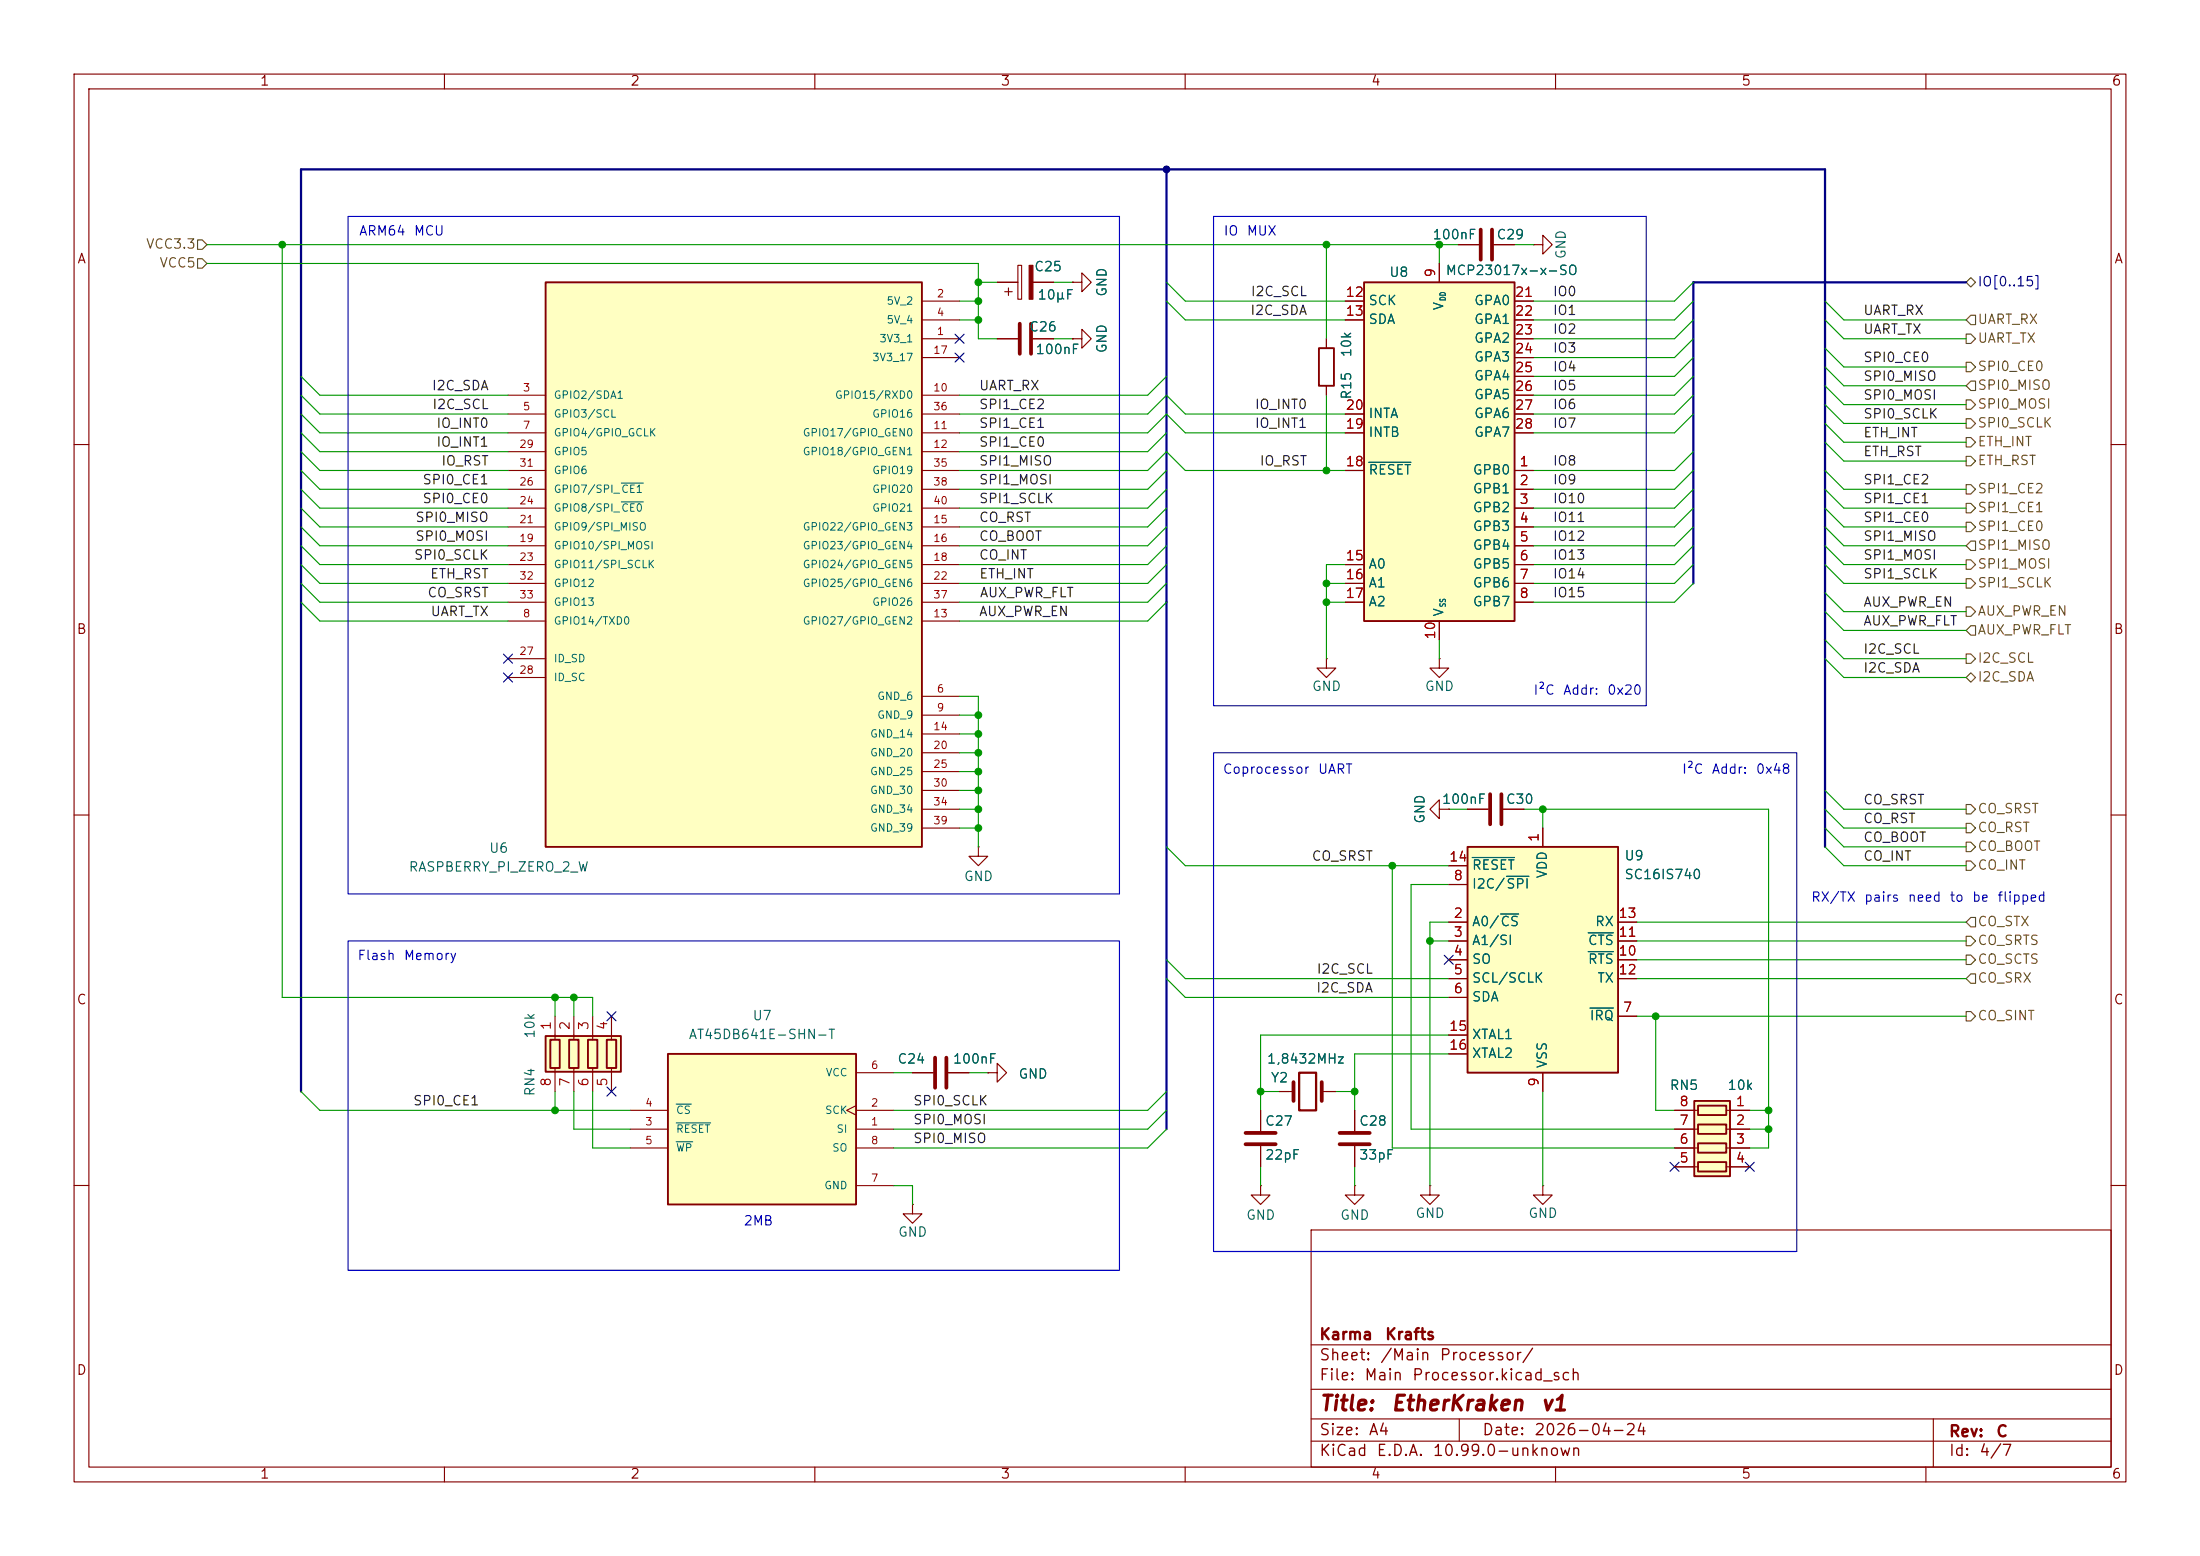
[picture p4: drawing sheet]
<svg xmlns="http://www.w3.org/2000/svg" width="297mm" height="210mm" viewBox="0 0 297 210" stroke-linecap="round" stroke-linejoin="round" font-family="sans-serif">
<g fill="none" stroke="#840000" stroke-width=".15">
<path d="M10 10h277v190h-277zM12 12h273v186h-273zM60 10v2M110 10v2M160 10v2M210 10v2M260 10v2M144.8 45.7h1.2v-1.2l1.3 1.2-1.3 1.3v-1.3M144.8 45.7h.1M10 60h2M285 60h2M179.1 88.9v1.3h1.2l-1.2 1.2-1.3-1.2h1.3"/>
<path d="M179.1 88.9h.1M194.3 88.9v1.3h1.3l-1.3 1.2-1.3-1.2h1.3M194.3 88.9h.1M10 110h2M198.1 109.2h2.8M202.9 109.2h2.8M285 110h2M170.2 149.9v2.8M170.2 154.7v2.8M172.7 147.3h1.9M178.4 147.3h1.9M182.9 149.9v2.8"/>
<path d="M182.9 154.7v2.8M10 160h2M170.2 160v1.3h1.2l-1.2 1.3-1.3-1.3h1.3M170.2 160h.1M177 166h108v32h-108zM182.9 160v1.3h1.2l-1.2 1.3-1.3-1.3h1.3M182.9 160h.1M208.3 160v1.3h1.2l-1.2 1.3-1.3-1.3h1.3M208.3 160h.1M285 160h2M60 198v2M110 198v2"/>
<path d="M160 198v2M177 194.5h108M177 191.5h108M177 187.5h108M177 181.5h108M197 191.5v3M210 198v2M260 198v2M261 191.5v6.5"/>
</g>
<path d="M201.2 107.2v4.1M202.7 107.2v4.1M168.1 152.9h4.1M168.1 154.4h4.1M174.6 146.1v2.5M178.4 146.1v2.5M180.8 152.9h4.1M180.8 154.4h4.1" fill="none" stroke="#840000" stroke-width=".51"/>
<path d="M175.4 144.8h2.3v5.1h-2.3z" fill="none" stroke="#840000" stroke-width=".3"/>
<path d="M228.7 148.6h4.9v10.2h-4.9z" fill="#ffffc2"/>
<path d="M228.7 148.6h4.9v10.2h-4.9zM229.2 149.2h3.8v1.3h-3.8zM229.2 151.8h3.8v1.2h-3.8zM229.2 154.3h3.8v1.3h-3.8zM229.2 156.8h3.8v1.3h-3.8z" fill="none" stroke="#840000" stroke-width=".25"/>
<path d="M226.1 149.9h3.1M226.1 152.4h3.1M226.1 154.9h3.1M226.1 157.5h3.1M233 149.9h3.2M233 152.4h3.2M233 154.9h3.2M233 157.5h3.2" fill="none" stroke="#840000" stroke-width=".15"/>
<path d="M198.1 114.3h20.3v30.5h-20.3z" fill="#ffffc2"/>
<path d="M198.1 114.3h20.3v30.5h-20.3z" fill="none" stroke="#840000" stroke-width=".25"/>
<g fill="none" stroke="#840000" stroke-width=".15">
<path d="M134.6 38.1h2.8M135.6 39.4h1.1M136.1 38.9v1M137.4 35.8h.5v4.6h-.5zM139.4 38.1h2.8M144.8 38.1h1.2v-1.3l1.3 1.3-1.3 1.3v-1.3M144.8 38.1h.1M196.8 33h2.8M201.7 33h2.8M207 33h1.3v-1.2l1.2 1.2-1.2 1.3v-1.3M207 33h.1M134.6 45.7h2.8"/>
<path d="M139.4 45.7h2.8M132.1 114.3v1.3h1.2l-1.2 1.2-1.3-1.2h1.3M132.1 114.3h.1M195.6 119.4h2.5M195.6 116.8h2.5M208.3 111.8v2.5M195.6 124.5h2.5M195.6 127h2.5M195.6 129.5h2.5M195.6 132.1h2.5M195.6 134.6h2.5M195.6 139.7h2.5"/>
<path d="M218.4 124.5h2.6M218.4 127h2.6M218.4 129.5h2.6M218.4 132.1h2.6M218.4 137.2h2.6M133.3 144.8h1.3v-1.3l1.3 1.3-1.3 1.3v-1.3M133.3 144.8h.1M195.6 142.2h2.5M208.3 144.8v2.5M193 160v1.3h1.3l-1.3 1.3-1.2-1.3h1.2M193 160h.1"/>
</g>
<path d="M198.8 115.7h5.6M203.4 118.3h3M202.6 123.4h2.4M214.4 128.4h3.4M214.4 125.9h3.4M214.7 136.1h3.1" fill="none" stroke="#006464" stroke-width=".15"/>
<path d="M199.9 31v4.1M201.4 31v4.1M137.7 43.7v4.1M139.2 43.7v4.1" fill="none" stroke="#840000" stroke-width=".51"/>
<path d="M138.9 35.8h.5v4.6h-.5z" fill="#840000" stroke="#840000" stroke-width=".15"/>
<path d="M184.1 38.1h20.4v45.7h-20.4z" fill="#ffffc2"/>
<path d="M184.1 38.1h20.4v45.7h-20.4z" fill="none" stroke="#840000" stroke-width=".25"/>
<g fill="none" stroke="#840000" stroke-width=".15">
<path d="M194.3 35.6v2.5M181.6 40.6h2.5M181.6 43.2h2.5M181.6 58.4h2.5M181.6 55.9h2.5M204.5 40.6h2.5M204.5 43.2h2.5M204.5 58.4h2.5M204.5 55.9h2.5M204.5 45.7h2.5M204.5 48.3h2.5M204.5 50.8h2.5"/>
<path d="M204.5 53.3h2.5M181.6 63.5h2.5M181.6 76.2h2.5M181.6 78.7h2.5M204.5 63.5h2.5M204.5 66h2.5M204.5 68.6h2.5M204.5 71.1h2.5M204.5 73.7h2.5M204.5 76.2h2.5M204.5 78.7h2.5M181.6 81.3h2.5"/>
<path d="M194.3 83.8v2.6M204.5 81.3h2.5M194.3 109.2v-1.2l-1.3 1.2 1.3 1.3v-1.3h1.3M195.6 109.2h.1"/>
</g>
<path d="M184.8 62.4h5.7" fill="none" stroke="#006464" stroke-width=".15"/>
<path d="M73.7 38.1h50.8v76.2h-50.8z" fill="#ffffc2"/>
<path d="M73.7 38.1h50.8v76.2h-50.8z" fill="none" stroke="#840000" stroke-width=".25"/>
<g fill="none" stroke="#840000" stroke-width=".15">
<path d="M68.6 53.3h5.1M68.6 55.9h5.1M68.6 58.4h5.1M124.5 45.7h5M124.5 40.6h5M124.5 53.3h5M124.5 43.2h5M124.5 55.9h5M124.5 58.4h5M124.5 48.3h5M68.6 61h5.1M68.6 71.1h5.1"/>
<path d="M68.6 73.7h5.1M68.6 76.2h5.1M68.6 78.7h5.1M68.6 68.6h5.1M68.6 66h5.1M68.6 63.5h5.1M124.5 61h5M124.5 71.1h5M124.5 73.7h5M124.5 76.2h5M124.5 78.7h5M124.5 68.6h5"/>
<path d="M124.5 66h5M124.5 63.5h5M68.6 83.8h5.1M68.6 88.9h5.1M68.6 91.4h5.1M68.6 81.3h5.1M124.5 94h5M124.5 83.8h5M124.5 96.5h5M124.5 99.1h5M124.5 81.3h5M124.5 101.6h5"/>
<path d="M124.5 104.1h5M124.5 106.7h5M124.5 109.2h5M124.5 111.8h5"/>
</g>
<path d="M83.9 67.7h2.9M83.9 65.2h2.9" fill="none" stroke="#006464" stroke-width=".15"/>
<path d="M73.7 139.8h10.1v4.9h-10.1z" fill="#ffffc2"/>
<path d="M73.7 139.8h10.1v4.9h-10.1zM74.3 140.3h1.3v3.8h-1.3zM76.8 140.3h1.3v3.8h-1.3zM79.4 140.3h1.2v3.8h-1.2zM81.9 140.3h1.3v3.8h-1.3z" fill="none" stroke="#840000" stroke-width=".25"/>
<path d="M74.9 137.2v3.1M77.5 137.2v3.1M80 137.2v3.1M82.5 137.2v3.1M74.9 144.1v3.2M77.5 144.1v3.2M80 144.1v3.2M82.5 144.1v3.2" fill="none" stroke="#840000" stroke-width=".15"/>
<path d="M90.2 142.2h25.4v20.4h-25.4z" fill="#ffffc2"/>
<path d="M178.1 47h2v5.1h-2zM90.2 142.2h25.4v20.4h-25.4z" fill="none" stroke="#840000" stroke-width=".25"/>
<g fill="none" stroke="#840000" stroke-width=".15">
<path d="M134.6 38.1h2.8M139.4 38.1h2.8M144.8 38.1h.1M194.3 35.6v2.5M196.8 33h2.8M201.7 33h2.8M134.6 45.7h2.8M139.4 45.7h2.8M144.8 45.7h.1M179.1 45.7v1.3M179.1 52.1v1.2M181.6 40.6h2.5"/>
<path d="M181.6 43.2h2.5M181.6 58.4h2.5M181.6 55.9h2.5M204.5 45.7h2.5M204.5 40.6h2.5M204.5 43.2h2.5M204.5 58.4h2.5M204.5 55.9h2.5M204.5 48.3h2.5M204.5 50.8h2.5M204.5 53.3h2.5M181.6 63.5h2.5"/>
<path d="M181.6 76.2h2.5M181.6 78.7h2.5M204.5 63.5h2.5M204.5 66h2.5M204.5 68.6h2.5M204.5 71.1h2.5M204.5 73.7h2.5M204.5 76.2h2.5M204.5 78.7h2.5M181.6 81.3h2.5M194.3 83.8v2.6M204.5 81.3h2.5"/>
<path d="M195.6 109.2h.1M195.6 119.4h2.5M195.6 116.8h2.5M198.1 109.2h2.8M202.9 109.2h2.8M208.3 111.8v2.5M195.6 124.5h2.5M195.6 127h2.5M195.6 129.5h2.5M195.6 132.1h2.5M195.6 134.6h2.5M195.6 139.7h2.5"/>
<path d="M218.4 124.5h2.6M218.4 127h2.6M218.4 129.5h2.6M218.4 132.1h2.6M218.4 137.2h2.6M85.1 152.4h5.1M85.1 149.9h5.1M85.1 154.9h5.1M115.6 149.2l-1.3 .7 1.3 .6M115.6 152.4h5M115.6 149.9h5M115.6 154.9h5"/>
<path d="M115.6 144.8h5M123.2 144.8h2.8M128 144.8h2.8M133.3 144.8h.1M170.2 149.9v2.8M170.2 154.7v2.8M172.7 147.3h1.3M179.1 147.3h1.2M182.9 149.9v2.8M182.9 154.7v2.8M195.6 142.2h2.5M208.3 144.8v2.5"/>
<path d="M226.1 152.4h2.5M226.1 149.9h2.5M226.1 154.9h2.5M226.1 157.5h2.5M233.7 152.4h2.5M233.7 149.9h2.5M233.7 154.9h2.5M233.7 157.5h2.5M115.6 160h5M123.2 162.6v1.2h1.3l-1.3 1.3-1.3-1.3h1.3M123.2 162.6h.1"/>
</g>
<path d="M184.8 62.4h5.7M198.8 115.7h5.6M203.4 118.3h3M202.6 123.4h2.4M214.4 128.4h3.4M214.4 125.9h3.4M214.7 136.1h3.1M91.3 151.6h4.6M91.3 149h2M91.3 154.1h2.2" fill="none" stroke="#006464" stroke-width=".15"/>
<path d="M126.2 142.7v4.1M127.8 142.7v4.1" fill="none" stroke="#840000" stroke-width=".51"/>
<g fill="none" stroke="#725600" stroke-width=".15">
<path d="M26.7 32.4h.6l.6 .6-.6 .7h-.6zM26.7 34.9h.6l.6 .7-.6 .6h-.6zM265.4 38.1l.7-.6 .6 .6-.6 .6zM265.4 45.1h.7l.6 .6-.6 .7h-.7zM265.4 48.9h.7l.6 .6-.6 .7h-.7zM265.4 59.1h.7l.6 .6-.6 .6h-.7zM265.4 56.5h.7l.6 .7-.6 .6h-.7zM265.4 54h.7l.6 .6-.6 .6h-.7zM266.1 51.4h.6v1.3h-.6l-.7-.6zM266.1 42.5h.6v1.3h-.6l-.7-.6zM265.4 78.1h.7l.6 .6-.6 .7h-.7zM265.4 70.5h.7l.6 .6-.6 .7h-.7z"/>
<path d="M265.4 65.4h.7l.6 .6-.6 .7h-.7zM265.4 75.6h.7l.6 .6-.6 .6h-.7zM265.4 61.6h.7l.6 .6-.6 .7h-.7zM265.4 67.9h.7l.6 .7-.6 .6h-.7zM266.1 73h.6v1.3h-.6l-.7-.6zM265.4 88.3h.7l.6 .6-.6 .6h-.7zM265.4 81.9h.7l.6 .7-.6 .6h-.7zM266.1 84.5h.6v1.2h-.6l-.7-.6zM266.1 90.8l.6 .6-.6 .7-.7-.7zM265.4 111.1h.7l.6 .7-.6 .6h-.7zM265.4 113.7h.7l.6 .6-.6 .6h-.7zM265.4 108.6h.7l.6 .6-.6 .7h-.7z"/>
<path d="M265.4 116.2h.7l.6 .6-.6 .7h-.7zM265.4 126.4h.7l.6 .6-.6 .6h-.7zM265.4 128.9h.7l.6 .6-.6 .7h-.7zM265.4 136.5h.7l.6 .7-.6 .6h-.7zM266.1 123.8h.6v1.3h-.6l-.7-.6zM266.1 131.4h.6v1.3h-.6l-.7-.6z"/>
</g>
<path d="M157.5 22.9v129.5M265.4 38.1h-36.8v40.6M246.4 114.3v-91.4h-205.8v124.4" fill="none" stroke="#000084" stroke-width=".3"/>
<g fill="none" stroke="#009600" stroke-width=".15">
<path d="M27.9 35.6h104.2v10.1h2.5M27.9 33h168.9M38.1 33v101.6h41.9v2.6M132.1 38.1h2.5M142.2 38.1h2.6M157.5 38.1l2.5 2.5h21.6M179.1 33v12.7M194.3 33v2.6M204.5 33h2.5M228.6 38.1l-2.5 2.5h-19.1M40.6 50.8l2.6 2.5h25.4M40.6 53.3l2.6 2.6h25.4"/>
<path d="M40.6 55.9l2.6 2.5h25.4M40.6 58.4l2.6 2.6h25.4M129.5 43.2h2.6M129.5 55.9h25.4l2.6-2.6 2.5 2.6h21.6M129.5 58.4h25.4l2.6-2.5 2.5 2.5h21.6M129.5 40.6h2.6M142.2 45.7h2.6M157.5 50.8l-2.6 2.5h-25.4M157.5 40.6l2.5 2.6h21.6M157.5 58.4l-2.6 2.6h-25.4M179.1 53.3v10.2M228.6 50.8l-2.5 2.5h-19.1"/>
<path d="M228.6 40.6l-2.5 2.6h-19.1M228.6 43.2l-2.5 2.5h-19.1M228.6 53.3l-2.5 2.6h-19.1M228.6 55.9l-2.5 2.5h-19.1M228.6 45.7l-2.5 2.6h-19.1M228.6 48.3l-2.5 2.5h-19.1M246.4 40.6l2.5 2.6h16.5M246.4 43.2l2.5 2.5h16.5M246.4 54.6l2.5 2.6h16.5M246.4 47l2.5 2.5h16.5M246.4 59.7l2.5 2.5h16.5M246.4 49.5l2.5 2.6h16.5"/>
<path d="M246.4 52.1l2.5 2.5h16.5M246.4 57.2l2.5 2.5h16.5M40.6 63.5l2.6 2.5h25.4M40.6 66l2.6 2.6h25.4M40.6 61l2.6 2.5h25.4M40.6 73.7l2.6 2.5h25.4M40.6 78.7l2.6 2.6h25.4M40.6 68.6l2.6 2.5h25.4M40.6 71.1l2.6 2.6h25.4M40.6 76.2l2.6 2.5h25.4M129.5 63.5h25.4l2.6-2.5 2.5 2.5h21.6M157.5 63.5l-2.6 2.5h-25.4"/>
<path d="M157.5 66l-2.6 2.6h-25.4M157.5 73.7l-2.6 2.5h-25.4M157.5 78.7l-2.6 2.6h-25.4M157.5 68.6l-2.6 2.5h-25.4M157.5 71.1l-2.6 2.6h-25.4M157.5 76.2l-2.6 2.5h-25.4M179.1 78.7h2.5M181.6 76.2h-2.5v12.7M228.6 63.5l-2.5 2.5h-19.1M228.6 66l-2.5 2.6h-19.1M228.6 61l-2.5 2.5h-19.1M228.6 73.7l-2.5 2.5h-19.1"/>
<path d="M228.6 78.7l-2.5 2.6h-19.1M228.6 68.6l-2.5 2.5h-19.1M228.6 71.1l-2.5 2.6h-19.1M228.6 76.2l-2.5 2.5h-19.1M246.4 63.5l2.5 2.5h16.5M246.4 66l2.5 2.6h16.5M246.4 73.7l2.5 2.5h16.5M246.4 68.6l2.5 2.5h16.5M246.4 71.1l2.5 2.6h16.5M246.4 76.2l2.5 2.5h16.5M40.6 81.3l2.6 2.5h25.4M129.5 94h2.6v20.3"/>
<path d="M129.5 96.5h2.6M129.5 99.1h2.6M157.5 81.3l-2.6 2.5h-25.4M179.1 81.3h2.5M194.3 86.4v2.5M246.4 80l2.5 2.6h16.5M246.4 86.4l2.5 2.5h16.5M246.4 88.9l2.5 2.5h16.5M246.4 82.6l2.5 2.5h16.5M129.5 109.2h2.6M129.5 111.8h2.6M129.5 106.7h2.6"/>
<path d="M129.5 104.1h2.6M129.5 101.6h2.6M157.5 114.3l2.5 2.5h35.6M188 116.8v38.1h38.1M195.6 109.2h2.5M195.6 119.4h-5.1v33h35.6M205.7 109.2h33.1v45.7h-2.6M208.3 109.2v2.6M246.4 106.7l2.5 2.5h16.5M246.4 114.3l2.5 2.5h16.5M246.4 109.2l2.5 2.6h16.5M246.4 111.8l2.5 2.5h16.5"/>
<path d="M74.9 134.6v2.6M77.5 134.6v2.6M157.5 129.5l2.5 2.6h35.6M157.5 132.1l2.5 2.5h35.6M193 127h2.6M195.6 139.7h-25.4v10.2M195.6 124.5h-2.6v35.5M221 137.2h44.4M221 132.1h44.4M221 124.5h44.4M221 127h44.4M221 129.5h44.4"/>
<path d="M223.5 137.2v12.7h2.6M40.6 147.3l2.6 2.6h41.9M74.9 147.3v2.6M77.5 147.3v5.1h7.6M80 147.3v7.6h5.1M120.6 144.8h2.6M130.8 144.8h2.5M157.5 152.4l-2.6 2.5h-34.3M157.5 149.9l-2.6 2.5h-34.3M157.5 147.3l-2.6 2.6h-34.3M170.2 147.3h2.5M170.2 157.5v2.5"/>
<path d="M180.3 147.3h2.6M182.9 157.5v2.5M195.6 142.2h-12.7v7.7M208.3 147.3v12.7M236.2 152.4h2.6M236.2 149.9h2.6M120.6 160h2.6v2.6"/>
</g>
<g fill="none" stroke="#000084" stroke-width=".15">
<path d="M128.9 45.1l1.2 1.2M128.9 47.7l1.2 1.2M130.1 45.1l-1.2 1.2M130.1 47.7l-1.2 1.2M68 90.8l1.2 1.2M68 88.3l1.2 1.2M69.2 90.8l-1.2 1.2M69.2 88.3l-1.2 1.2M81.9 136.6l1.3 1.2M83.2 136.6l-1.3 1.2M195 128.9l1.2 1.2M196.2 128.9l-1.2 1.2"/>
<path d="M81.9 146.7l1.3 1.2M83.2 146.7l-1.3 1.2M225.5 156.9l1.2 1.2M226.7 156.9l-1.2 1.2M235.6 156.9l1.2 1.2M236.8 156.9l-1.2 1.2"/>
</g>
<path d="M47 29.2h104.1v91.5h-104.1zM163.8 29.2h58.4v66.1h-58.4zM163.8 101.6h78.8v67.3h-78.8zM47 127h104.1v44.5h-104.1z" fill="none" stroke="#0000c2" stroke-width=".15"/>
<g fill="#009600" stroke="#009600" stroke-width=".14">
<circle cx="132.1" cy="109.2" r=".46"/>
<circle cx="132.1" cy="38.1" r=".46"/>
<circle cx="132.1" cy="99.1" r=".46"/>
<circle cx="132.1" cy="40.6" r=".46"/>
<circle cx="132.1" cy="101.6" r=".46"/>
<circle cx="132.1" cy="106.7" r=".46"/>
<circle cx="132.1" cy="111.8" r=".46"/>
<circle cx="132.1" cy="43.2" r=".46"/>
<circle cx="132.1" cy="96.5" r=".46"/>
<circle cx="132.1" cy="104.1" r=".46"/>
<circle cx="38.1" cy="33" r=".46"/>
<circle cx="74.9" cy="149.9" r=".46"/>
<circle cx="74.9" cy="134.6" r=".46"/>
<circle cx="77.5" cy="134.6" r=".46"/>
<circle cx="179.1" cy="78.7" r=".46"/>
<circle cx="179.1" cy="33" r=".46"/>
<circle cx="179.1" cy="63.5" r=".46"/>
<circle cx="179.1" cy="81.3" r=".46"/>
<circle cx="194.3" cy="33" r=".46"/>
<circle cx="193" cy="127" r=".46"/>
<circle cx="238.8" cy="149.9" r=".46"/>
<circle cx="223.5" cy="137.2" r=".46"/>
<circle cx="238.8" cy="152.4" r=".46"/>
<circle cx="170.2" cy="147.3" r=".46"/>
<circle cx="182.9" cy="147.3" r=".46"/>
<circle cx="208.3" cy="109.2" r=".46"/>
<circle cx="188" cy="116.8" r=".46"/>
</g>
<circle cx="157.5" cy="22.9" r=".46" fill="#000084" stroke="#000084" stroke-width=".14"/>
<g font-size="2" fill="#840000">
<text x="178" y="190.9">Title:</text>
<text x="187.7" y="190.9">EtherKraken</text>
<text x="207.9" y="190.9">v1</text>
</g>
<g font-size="1.5" fill="#840000">
<text x="178" y="184">Sheet:</text>
<text x="178" y="181.2">Karma</text>
<text x="186.2" y="184">/Main</text>
<text x="186.9" y="181.2">Krafts</text>
<text x="194.2" y="184">Processor/</text>
<text x="178" y="186.7">File:</text>
<text x="184.1" y="186.7">Main</text>
<text x="190.5" y="186.7">Processor.kicad_sch</text>
<text x="178" y="196.9">KiCad</text>
<text x="178" y="194.1">Size:</text>
<text x="184.7" y="194.1">A4</text>
<text x="185.7" y="196.9">E.D.A.</text>
<text x="193.3" y="196.9">10.99.0-unknown</text>
<text x="200" y="194.1">Date:</text>
<text x="207" y="194.1">2026-04-24</text>
<text x="263" y="194.3">Rev:</text>
<text x="263" y="196.9">Id:</text>
<text x="267.1" y="196.9">4/7</text>
<text x="269.4" y="194.3">C</text>
</g>
<g font-size="1.3" fill="#840000">
<text x="35" y="11.9">1</text>
<text x="85" y="11.9">2</text>
<text x="135" y="11.9">3</text>
<text x="185" y="11.9">4</text>
<text x="235" y="11.9">5</text>
<text x="285" y="11.9">6</text>
<text x="10.3" y="35.9">A</text>
<text x="285.3" y="35.9">A</text>
<text x="10.3" y="85.9">B</text>
<text x="285.3" y="85.9">B</text>
<text x="10.3" y="135.9">C</text>
<text x="285.3" y="135.9">C</text>
<text x="10.3" y="185.9">D</text>
<text x="285.3" y="185.9">D</text>
<text x="35" y="199.9">1</text>
<text x="85" y="199.9">2</text>
<text x="135" y="199.9">3</text>
<text x="185" y="199.9">4</text>
<text x="235" y="199.9">5</text>
<text x="285" y="199.9">6</text>
</g>
<g font-size="1.3" fill="#725600">
<text x="19.6" y="33.9">VCC3.3</text>
<text x="21.4" y="36.4">VCC5</text>
<text x="266.9" y="46.6">UART_TX</text>
<text x="266.9" y="44">UART_RX</text>
<text x="266.9" y="52.9">SPI0_MISO</text>
<text x="266.9" y="50.4">SPI0_CE0</text>
<text x="266.9" y="58">SPI0_SCLK</text>
<text x="266.9" y="55.5">SPI0_MOSI</text>
<text x="266.9" y="60.6">ETH_INT</text>
<text x="266.9" y="63.1">ETH_RST</text>
<text x="266.9" y="72">SPI1_CE0</text>
<text x="266.9" y="66.9">SPI1_CE2</text>
<text x="266.9" y="69.4">SPI1_CE1</text>
<text x="266.9" y="77.1">SPI1_MOSI</text>
<text x="266.9" y="74.5">SPI1_MISO</text>
<text x="266.9" y="79.6">SPI1_SCLK</text>
<text x="266.9" y="83.4">AUX_PWR_EN</text>
<text x="266.9" y="89.8">I2C_SCL</text>
<text x="266.9" y="86">AUX_PWR_FLT</text>
<text x="266.9" y="92.3">I2C_SDA</text>
<text x="266.9" y="112.6">CO_RST</text>
<text x="266.9" y="110.1">CO_SRST</text>
<text x="266.9" y="115.2">CO_BOOT</text>
<text x="266.9" y="117.7">CO_INT</text>
<text x="266.9" y="125.3">CO_STX</text>
<text x="266.9" y="127.9">CO_SRTS</text>
<text x="266.9" y="130.4">CO_SCTS</text>
<text x="266.9" y="132.9">CO_SRX</text>
<text x="266.9" y="138">CO_SINT</text>
</g>
<g font-size="1.3" fill="#0000c2">
<text x="48.4" y="32.1">ARM64</text>
<text x="55.8" y="32.1">MCU</text>
<text x="165.1" y="32.1">IO</text>
<text x="168.2" y="32.1">MUX</text>
<text x="206.9" y="94.1">I²C</text>
<text x="210.9" y="94.1">Addr:</text>
<text x="216.9" y="94.1">0x20</text>
<text x="165" y="104.8">Coprocessor</text>
<text x="177.8" y="104.8">UART</text>
<text x="227" y="104.8">I²C</text>
<text x="231" y="104.8">Addr:</text>
<text x="236.9" y="104.8">0x48</text>
<text x="244.4" y="122">RX/TX</text>
<text x="251.6" y="122">pairs</text>
<text x="257.5" y="122">need</text>
<text x="263.1" y="122">to</text>
<text x="266.1" y="122">be</text>
<text x="269.6" y="122">flipped</text>
<text x="48.2" y="129.9">Flash</text>
<text x="54.4" y="129.9">Memory</text>
<text x="100.3" y="165.7">2MB</text>
</g>
<g font-size="1.3" fill="#006464">
<text x="193.3" y="32.6">100nF</text>
<text x="201.9" y="32.6">C29</text>
<text x="211.7" y="35.1" transform="rotate(-90 211.7 35.1)">GND</text>
<text x="139.5" y="36.9">C25</text>
<text x="140" y="40.7">10µF</text>
<text x="149.7" y="40.1" transform="rotate(-90 149.7 40.1)">GND</text>
<text x="184.7" y="41.5">SCK</text>
<text x="187.5" y="37.7">U8</text>
<text x="195.1" y="37.4">MCP23017x-x-SO</text>
<text x="195.2" y="42" transform="rotate(-90 195.2 42)">V</text>
<text x="198.9" y="41.5">GPA0</text>
<text x="138.8" y="45.1">C26</text>
<text x="149.7" y="47.8" transform="rotate(-90 149.7 47.8)">GND</text>
<text x="184.7" y="44">SDA</text>
<text x="198.9" y="44">GPA1</text>
<text x="198.9" y="46.6">GPA2</text>
<text x="139.7" y="48.1">100nF</text>
<text x="182.7" y="48.3" transform="rotate(-90 182.7 48.3)">10k</text>
<text x="198.9" y="49.1">GPA3</text>
<text x="198.9" y="51.7">GPA4</text>
<text x="182.7" y="54" transform="rotate(-90 182.7 54)">R15</text>
<text x="184.7" y="59.3">INTB</text>
<text x="184.7" y="56.7">INTA</text>
<text x="198.9" y="54.2">GPA5</text>
<text x="198.9" y="56.7">GPA6</text>
<text x="198.9" y="59.3">GPA7</text>
<text x="184.7" y="64.4">RESET</text>
<text x="198.7" y="64.4">GPB0</text>
<text x="198.7" y="66.9">GPB1</text>
<text x="198.7" y="69.4">GPB2</text>
<text x="198.7" y="72">GPB3</text>
<text x="184.7" y="77.1">A0</text>
<text x="198.7" y="74.5">GPB4</text>
<text x="198.7" y="77.1">GPB5</text>
<text x="184.7" y="79.6">A1</text>
<text x="184.7" y="82.1">A2</text>
<text x="195.2" y="83.3" transform="rotate(-90 195.2 83.3)">V</text>
<text x="198.7" y="79.6">GPB6</text>
<text x="198.7" y="82.1">GPB7</text>
<text x="177" y="93.6">GND</text>
<text x="192.3" y="93.6">GND</text>
<text x="192.6" y="111.3" transform="rotate(-90 192.6 111.3)">GND</text>
<text x="194.6" y="108.8">100nF</text>
<text x="203.2" y="108.8">C30</text>
<text x="55.1" y="118">RASPBERRY_PI_ZERO_2_W</text>
<text x="65.9" y="115.4">U6</text>
<text x="130" y="119.2">GND</text>
<text x="198.6" y="117.7">RESET</text>
<text x="209.1" y="118.6" transform="rotate(-90 209.1 118.6)">VDD</text>
<text x="219.2" y="119">SC16IS740</text>
<text x="219.2" y="116.4">U9</text>
<text x="198.6" y="125.3">A0/CS</text>
<text x="198.6" y="120.2">I2C/SPI</text>
<text x="215.2" y="125.3">RX</text>
<text x="198.6" y="127.9">A1/SI</text>
<text x="198.6" y="130.4">SO</text>
<text x="214.3" y="130.4">RTS</text>
<text x="214.3" y="127.9">CTS</text>
<text x="198.6" y="132.9">SCL/SCLK</text>
<text x="198.6" y="135.5">SDA</text>
<text x="215.6" y="132.9">TX</text>
<text x="72.5" y="140.3" transform="rotate(-90 72.5 140.3)">10k</text>
<text x="92.9" y="140.6">AT45DB641E-SHN-T</text>
<text x="101.5" y="138">U7</text>
<text x="121.1" y="143.9">C24</text>
<text x="128.5" y="143.9">100nF</text>
<text x="170.9" y="143.9">1,8432MHz</text>
<text x="198.6" y="140.6">XTAL1</text>
<text x="198.6" y="143.1">XTAL2</text>
<text x="214.5" y="138">IRQ</text>
<text x="72.5" y="148.1" transform="rotate(-90 72.5 148.1)">RN4</text>
<text x="137.4" y="145.9">GND</text>
<text x="171.5" y="146.4">Y2</text>
<text x="209.1" y="144.3" transform="rotate(-90 209.1 144.3)">VSS</text>
<text x="225.3" y="147.4">RN5</text>
<text x="233.1" y="147.4">10k</text>
<text x="170.7" y="152.2">C27</text>
<text x="183.4" y="152.2">C28</text>
<text x="170.7" y="156.8">22pF</text>
<text x="183.4" y="156.8">33pF</text>
<text x="121.2" y="167.2">GND</text>
<text x="168.1" y="164.9">GND</text>
<text x="180.8" y="164.9">GND</text>
<text x="191" y="164.7">GND</text>
<text x="206.2" y="164.7">GND</text>
</g>
<g font-size="1.3" fill="#0f0f0f">
<text x="168.8" y="40.3">I2C_SCL</text>
<text x="209.5" y="40.3">IO0</text>
<text x="168.7" y="42.8">I2C_SDA</text>
<text x="209.5" y="42.8">IO1</text>
<text x="209.5" y="47.9">IO3</text>
<text x="209.5" y="45.4">IO2</text>
<text x="251.5" y="45.4">UART_TX</text>
<text x="251.5" y="42.8">UART_RX</text>
<text x="58.2" y="53">I2C_SDA</text>
<text x="132.1" y="53">UART_RX</text>
<text x="209.5" y="53">IO5</text>
<text x="209.5" y="50.5">IO4</text>
<text x="251.5" y="51.7">SPI0_MISO</text>
<text x="251.5" y="49.2">SPI0_CE0</text>
<text x="58.3" y="55.5">I2C_SCL</text>
<text x="58.8" y="58.1">IO_INT0</text>
<text x="132.1" y="58.1">SPI1_CE1</text>
<text x="132.1" y="55.5">SPI1_CE2</text>
<text x="169.3" y="58.1">IO_INT1</text>
<text x="169.3" y="55.5">IO_INT0</text>
<text x="209.5" y="58.1">IO7</text>
<text x="209.5" y="55.5">IO6</text>
<text x="251.5" y="56.8">SPI0_SCLK</text>
<text x="251.5" y="54.3">SPI0_MOSI</text>
<text x="251.5" y="59.3">ETH_INT</text>
<text x="56.9" y="65.7">SPI0_CE1</text>
<text x="58.8" y="60.6">IO_INT1</text>
<text x="59.5" y="63.2">IO_RST</text>
<text x="132.1" y="65.7">SPI1_MOSI</text>
<text x="132.1" y="60.6">SPI1_CE0</text>
<text x="132.1" y="63.2">SPI1_MISO</text>
<text x="170" y="63.2">IO_RST</text>
<text x="209.5" y="63.2">IO8</text>
<text x="209.5" y="65.7">IO9</text>
<text x="251.5" y="65.7">SPI1_CE2</text>
<text x="251.5" y="61.9">ETH_RST</text>
<text x="56" y="70.8">SPI0_MISO</text>
<text x="56.9" y="68.2">SPI0_CE0</text>
<text x="132.1" y="68.2">SPI1_SCLK</text>
<text x="132.1" y="70.8">CO_RST</text>
<text x="209.5" y="70.8">IO11</text>
<text x="209.5" y="68.2">IO10</text>
<text x="251.5" y="68.2">SPI1_CE1</text>
<text x="251.5" y="70.8">SPI1_CE0</text>
<text x="55.8" y="75.9">SPI0_SCLK</text>
<text x="56" y="73.3">SPI0_MOSI</text>
<text x="132.1" y="75.9">CO_INT</text>
<text x="132.1" y="73.3">CO_BOOT</text>
<text x="209.5" y="75.9">IO13</text>
<text x="209.5" y="73.3">IO12</text>
<text x="251.5" y="73.3">SPI1_MISO</text>
<text x="251.5" y="75.9">SPI1_MOSI</text>
<text x="57.6" y="80.9">CO_SRST</text>
<text x="58" y="78.4">ETH_RST</text>
<text x="58" y="83.5">UART_TX</text>
<text x="132.1" y="83.5">AUX_PWR_EN</text>
<text x="132.1" y="78.4">ETH_INT</text>
<text x="132.2" y="80.9">AUX_PWR_FLT</text>
<text x="209.5" y="80.9">IO15</text>
<text x="209.5" y="78.4">IO14</text>
<text x="251.5" y="78.4">SPI1_SCLK</text>
<text x="251.5" y="82.2">AUX_PWR_EN</text>
<text x="251.5" y="84.7">AUX_PWR_FLT</text>
<text x="251.5" y="88.6">I2C_SCL</text>
<text x="251.5" y="91.1">I2C_SDA</text>
<text x="251.5" y="108.9">CO_SRST</text>
<text x="251.5" y="111.4">CO_RST</text>
<text x="251.5" y="114">CO_BOOT</text>
<text x="177" y="116.5">CO_SRST</text>
<text x="251.5" y="116.5">CO_INT</text>
<text x="177.7" y="131.7">I2C_SCL</text>
<text x="177.6" y="134.3">I2C_SDA</text>
<text x="55.7" y="149.5">SPI0_CE1</text>
<text x="123.2" y="149.5">SPI0_SCLK</text>
<text x="123.2" y="154.6">SPI0_MISO</text>
<text x="123.2" y="152.1">SPI0_MOSI</text>
</g>
<g font-size="1.3" fill="#a90000">
<text x="181.6" y="40.4">12</text>
<text x="194.1" y="37.5" transform="rotate(-90 194.1 37.5)">9</text>
<text x="204.4" y="40.4">21</text>
<text x="181.6" y="42.9">13</text>
<text x="204.4" y="42.9">22</text>
<text x="204.4" y="45.5">23</text>
<text x="204.4" y="48">24</text>
<text x="204.4" y="50.5">25</text>
<text x="204.4" y="53.1">26</text>
<text x="181.6" y="58.2">19</text>
<text x="181.6" y="55.6">20</text>
<text x="204.4" y="55.6">27</text>
<text x="204.4" y="58.2">28</text>
<text x="181.6" y="63.2">18</text>
<text x="205" y="63.2">1</text>
<text x="205" y="65.8">2</text>
<text x="205" y="68.3">3</text>
<text x="205" y="70.9">4</text>
<text x="181.6" y="75.9">15</text>
<text x="205" y="73.4">5</text>
<text x="205" y="75.9">6</text>
<text x="181.6" y="78.5">16</text>
<text x="181.6" y="81">17</text>
<text x="205" y="78.5">7</text>
<text x="205" y="81">8</text>
<text x="194.1" y="86.4" transform="rotate(-90 194.1 86.4)">10</text>
<text x="208" y="113.7" transform="rotate(-90 208 113.7)">1</text>
<text x="195.5" y="116.6">14</text>
<text x="196.1" y="119.1">8</text>
<text x="196.1" y="124.2">2</text>
<text x="218.4" y="124.2">13</text>
<text x="196.1" y="126.7">3</text>
<text x="196.1" y="129.3">4</text>
<text x="196.1" y="131.8">5</text>
<text x="218.4" y="129.3">10</text>
<text x="218.4" y="126.7">11</text>
<text x="218.4" y="131.8">12</text>
<text x="196.1" y="134.4">6</text>
<text x="219" y="136.9">7</text>
<text x="74.7" y="139.1" transform="rotate(-90 74.7 139.1)">1</text>
<text x="77.2" y="139.1" transform="rotate(-90 77.2 139.1)">2</text>
<text x="79.8" y="139.1" transform="rotate(-90 79.8 139.1)">3</text>
<text x="82.3" y="139.1" transform="rotate(-90 82.3 139.1)">4</text>
<text x="195.5" y="139.4">15</text>
<text x="195.5" y="142">16</text>
<text x="74.7" y="146.8" transform="rotate(-90 74.7 146.8)">8</text>
<text x="77.2" y="146.8" transform="rotate(-90 77.2 146.8)">7</text>
<text x="79.8" y="146.8" transform="rotate(-90 79.8 146.8)">6</text>
<text x="82.3" y="146.8" transform="rotate(-90 82.3 146.8)">5</text>
<text x="208" y="146.8" transform="rotate(-90 208 146.8)">9</text>
<text x="226.6" y="149.6">8</text>
<text x="234.2" y="149.6">1</text>
<text x="226.6" y="154.7">6</text>
<text x="226.6" y="152.1">7</text>
<text x="234.2" y="152.1">2</text>
<text x="234.2" y="154.7">3</text>
<text x="226.6" y="157.2">5</text>
<text x="234.2" y="157.2">4</text>
</g>
<text font-size="1.3" fill="#000084" x="266.9" y="39">IO[0..15]</text>
<g font-size="1" fill="#006464">
<text x="119.6" y="41.4">5V_2</text>
<text x="118.6" y="46.5">3V3_1</text>
<text x="119.6" y="43.9">5V_4</text>
<text x="117.7" y="49">3V3_17</text>
<text x="74.7" y="54.1">GPIO2/SDA1</text>
<text x="74.7" y="56.6">GPIO3/SCL</text>
<text x="74.7" y="59.2">GPIO4/GPIO_GCLK</text>
<text x="108.3" y="59.2">GPIO17/GPIO_GEN0</text>
<text x="112.6" y="54.1">GPIO15/RXD0</text>
<text x="117.7" y="56.6">GPIO16</text>
<text x="74.7" y="61.7">GPIO5</text>
<text x="74.7" y="64.2">GPIO6</text>
<text x="108.3" y="61.7">GPIO18/GPIO_GEN1</text>
<text x="117.7" y="64.2">GPIO19</text>
<text x="74.7" y="71.9">GPIO9/SPI_MISO</text>
<text x="74.7" y="69.3">GPIO8/SPI_CE0</text>
<text x="74.7" y="66.8">GPIO7/SPI_CE1</text>
<text x="108.3" y="71.9">GPIO22/GPIO_GEN3</text>
<text x="117.7" y="66.8">GPIO20</text>
<text x="117.7" y="69.3">GPIO21</text>
<text x="74.7" y="74.4">GPIO10/SPI_MOSI</text>
<text x="74.7" y="76.9">GPIO11/SPI_SCLK</text>
<text x="108.3" y="74.4">GPIO23/GPIO_GEN4</text>
<text x="108.3" y="76.9">GPIO24/GPIO_GEN5</text>
<text x="74.7" y="79.5">GPIO12</text>
<text x="74.7" y="82">GPIO13</text>
<text x="108.3" y="79.5">GPIO25/GPIO_GEN6</text>
<text x="117.7" y="82">GPIO26</text>
<text x="74.7" y="84.6">GPIO14/TXD0</text>
<text x="74.7" y="89.6">ID_SD</text>
<text x="108.3" y="84.6">GPIO27/GPIO_GEN2</text>
<text x="74.7" y="92.2">ID_SC</text>
<text x="118.4" y="94.7">GND_6</text>
<text x="117.4" y="99.8">GND_14</text>
<text x="118.4" y="97.3">GND_9</text>
<text x="117.4" y="102.3">GND_20</text>
<text x="117.4" y="104.9">GND_25</text>
<text x="117.4" y="107.4">GND_30</text>
<text x="117.4" y="110">GND_34</text>
<text x="117.4" y="112.5">GND_39</text>
<text x="111.4" y="145.5">VCC</text>
<text x="91.2" y="153.1">RESET</text>
<text x="91.2" y="150.6">CS</text>
<text x="91.2" y="155.7">WP</text>
<text x="111.3" y="150.6">SCK</text>
<text x="112.3" y="155.7">SO</text>
<text x="112.8" y="153.1">SI</text>
<text x="111.2" y="160.8">GND</text>
</g>
<g font-size="1" fill="#a90000">
<text x="126.4" y="40.4">2</text>
<text x="126.4" y="45.5">1</text>
<text x="126.4" y="42.9">4</text>
<text x="70.5" y="53.1">3</text>
<text x="125.9" y="53.1">10</text>
<text x="125.9" y="48">17</text>
<text x="70.5" y="55.6">5</text>
<text x="70.5" y="58.2">7</text>
<text x="125.9" y="58.2">11</text>
<text x="125.9" y="55.6">36</text>
<text x="70" y="65.8">26</text>
<text x="70" y="60.7">29</text>
<text x="70" y="63.2">31</text>
<text x="125.9" y="60.7">12</text>
<text x="125.9" y="63.2">35</text>
<text x="125.9" y="65.8">38</text>
<text x="70" y="70.9">21</text>
<text x="70" y="68.3">24</text>
<text x="125.9" y="70.9">15</text>
<text x="125.9" y="68.3">40</text>
<text x="70" y="73.4">19</text>
<text x="70" y="75.9">23</text>
<text x="125.9" y="73.4">16</text>
<text x="125.9" y="75.9">18</text>
<text x="70" y="78.5">32</text>
<text x="70" y="81">33</text>
<text x="70.5" y="83.6">8</text>
<text x="125.9" y="83.6">13</text>
<text x="125.9" y="78.5">22</text>
<text x="125.9" y="81">37</text>
<text x="70" y="88.6">27</text>
<text x="70" y="91.2">28</text>
<text x="126.4" y="93.7">6</text>
<text x="125.9" y="98.8">14</text>
<text x="125.9" y="101.3">20</text>
<text x="126.4" y="96.3">9</text>
<text x="125.9" y="103.9">25</text>
<text x="125.9" y="106.4">30</text>
<text x="125.9" y="109">34</text>
<text x="125.9" y="111.5">39</text>
<text x="87" y="149.6">4</text>
<text x="117.5" y="149.6">2</text>
<text x="117.5" y="144.5">6</text>
<text x="87" y="152.1">3</text>
<text x="87" y="154.7">5</text>
<text x="117.5" y="152.1">1</text>
<text x="117.5" y="154.7">8</text>
<text x="117.5" y="159.8">7</text>
</g>
<g font-size=".8" fill="#006464">
<text x="195.4" y="40.7" transform="rotate(-90 195.4 40.7)">DD</text>
<text x="195.4" y="82" transform="rotate(-90 195.4 82)">SS</text>
</g>
</svg>
